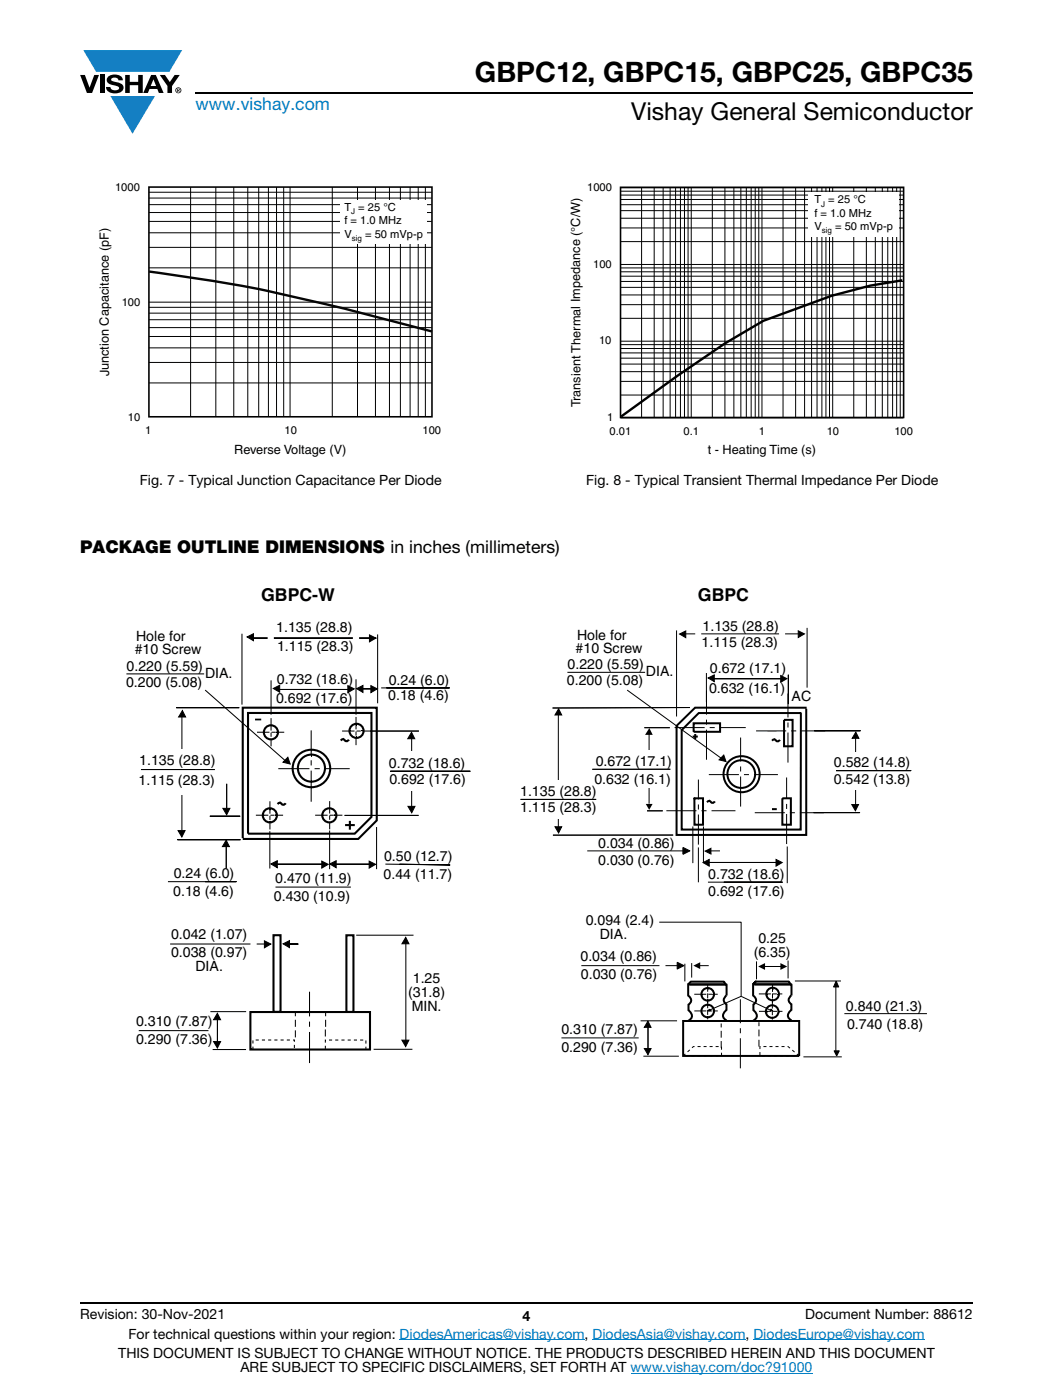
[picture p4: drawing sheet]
<svg xmlns="http://www.w3.org/2000/svg" width="210mm" height="279mm" viewBox="0 0 210 279" stroke-linecap="round" stroke-linejoin="round" font-family="sans-serif">
<g fill="#147fc3">
<path d="M16.6 10h19.7l-2.5 4.3h-1.2h-13.4z"/>
<path d="M22 19.2h8.9l-4.5 7.5z"/>
</g>
<g fill="#000">
<path d="M16 15h.9l1 2.5 .9-2.5h.9l-1.3 3.6h-1.1zM19.9 15h.9v3.6h-.9zM21.6 15.3a2.1 2.1 0 0 1 2.8 .3l.1 .4h-.9a.79 .79 0 0 0-.7-.5 .79 .79 0 0 0-.7 .4l.2 .3 1 .2a1.08 1.08 0 0 1 1.2 1 1.08 1.08 0 0 1-1.1 1.2 1.73 1.73 0 0 1-2.4-1.2h.9a.96 .96 0 0 0 .8 .6 .96 .96 0 0 0 1-.4 1.31 1.31 0 0 0-1.3-.6 1.03 1.03 0 0 1-1-.6 1.03 1.03 0 0 1 .1-1.1zM25 15h.9v1.3h1.7v-1.3h.9v3.6h-.9v-1.6h-1.7v1.6h-.9zM31.9 15h1l1 1.4 .9-1.4h1l-1.5 2.2v1.4h-.9v-1.4z"/>
<path d="M30.6 15.8l.5 1.4h-1zM30.1 15l-1.5 3.6h.9l.3-.8h1.6l.3 .8h.9l-1.5-3.6z"/>
<path d="M35.5 17.8h.2v.2h-.2zM35.3 17.7v.7h.2v-.3l.3 .3-.1-.3 .1-.2v-.2z"/>
<path d="M35.1 18a.46 .46 0 0 1 .9 0 .46 .46 0 0 1-.9 0zM35 18a.6 .6 0 0 0 1.2 0 .6 .6 0 0 0-1.2 0z"/>
</g>
<path d="M39 18.6h155M16 260h178" fill="none" stroke="#000" stroke-width=".36"/>
<path d="M79.7 267.4h36.9M118.2 267.4h30.5M125.8 274h36.2M150.2 267.4h34.2" fill="none" stroke="#007ec4" stroke-width=".2"/>
<path d="M29.7 37.3h56.4v45.9h-56.4z" fill="none" stroke="#000" stroke-width=".32"/>
<g fill="none" stroke="#000" stroke-width=".2">
<path d="M29.7 39.5h56.4M29.7 38.4h56.4M38 37.3v45.9M43 37.3v45.9M46.6 37.3v45.9M49.4 37.3v45.9M51.6 37.3v45.9M53.5 37.3v45.9M55.1 37.3v45.9M56.6 37.3v45.9M57.8 37.3v45.9M66.3 37.3v45.9"/>
<path d="M71.3 37.3v45.9M74.9 37.3v45.9M77.7 37.3v45.9M79.8 37.3v45.9M81.8 37.3v45.9M83.4 37.3v45.9M84.8 37.3v45.9M29.7 53.5h56.4M29.7 49.4h56.4M29.7 46.5h56.4M29.7 44.2h56.4M29.7 40.8h56.4"/>
<path d="M29.7 42.4h56.4M29.7 76.4h56.4M29.7 72.3h56.4M29.7 69.4h56.4M29.7 67.2h56.4M29.7 62.5h56.4M29.7 63.8h56.4M29.7 65.4h56.4M29.7 61.3h56.4M29.7 60.3h56.4"/>
</g>
<path d="M67.9 40h17.2v8.7h-17.2z" fill="#fff"/>
<path d="M29.7 54.2a297.8 297.8 0 0 1 38.9 7.4l17.5 4.6" fill="none" stroke="#050504" stroke-width=".48"/>
<g fill="none" stroke="#000" stroke-width=".2">
<path d="M123.7 38.9h56.5M123.7 39.8h56.5M123.7 38.2h56.5M123.7 37.5h56.5M127.9 37.4v45.9M130.5 37.4v45.9M132.2 37.4v45.9M133.6 37.4v45.9M134.7 37.4v45.9M135.7 37.4v45.9M136.5 37.4v45.9M137.2 37.4v45.9"/>
<path d="M137.8 37.4v45.9M142 37.4v45.9M144.6 37.4v45.9M146.3 37.4v45.9M147.7 37.4v45.9M148.8 37.4v45.9M149.8 37.4v45.9M150.6 37.4v45.9M151.3 37.4v45.9M151.9 37.4v45.9M156.1 37.4v45.9M158.7 37.4v45.9"/>
<path d="M160.4 37.4v45.9M161.8 37.4v45.9M162.9 37.4v45.9M163.9 37.4v45.9M164.7 37.4v45.9M165.4 37.4v45.9M166 37.4v45.9M170.3 37.4v45.9M172.8 37.4v45.9M174.5 37.4v45.9M175.9 37.4v45.9M177 37.4v45.9"/>
<path d="M178 37.4v45.9M178.8 37.4v45.9M179.5 37.4v45.9M123.7 58.9h56.5M123.7 57.4h56.5M123.7 54.2h56.5M123.7 55.1h56.5M123.7 56.2h56.5M123.7 53.5h56.5M123.7 52.8h56.5M123.7 48.2h56.5M123.7 45.5h56.5"/>
<path d="M123.7 43.6h56.5M123.7 42h56.5M123.7 40.9h56.5M123.7 78.8h56.5M123.7 76.1h56.5M123.7 74.2h56.5M123.7 72.7h56.5M123.7 69.6h56.5M123.7 70.4h56.5M123.7 71.5h56.5M123.7 68.8h56.5M123.7 68.1h56.5"/>
<path d="M123.7 63.5h56.5M123.7 60.8h56.5M123.7 83.4h56.5"/>
</g>
<path d="M123.7 37.4h56.5v45.9h-56.5z" fill="none" stroke="#000" stroke-width=".32"/>
<path d="M179.9 55.9l-6.4 1.1-7.6 2-13.7 5-7.6 4.5-9.4 6.4-11.3 8.2" fill="none" stroke="#000" stroke-width=".48"/>
<path d="M161.2 38.5h18.1v8.8h-18.1z" fill="#fff"/>
<path d="M82.1 146.6v14.7" fill="none" stroke="#000" stroke-width=".21"/>
<path d="M79.9 149.9h4.9v7.9h-4.9z" fill="#fff"/>
<path d="M36.3 142.8v22.9" fill="none" stroke="#000" stroke-width=".21"/>
<path d="M34.3 149.5h5v9.1h-5z" fill="#fff"/>
<g fill="none" stroke="#000" stroke-width=".41">
<path d="M49.5 142.3h24.6v20.7l-3.4 3.4h-21.2zM69.6 147.6l-.3 .3a.65 .65 0 0 1-.7-.4h-.3l-.4 .3M48.4 167.3v-26.1h26.7v22.5l-3.7 3.7h-23M57 160.3l-.3 .2a.65 .65 0 0 1-.7-.3h-.3l-.4 .3M68.8 164.7h2M69.8 163.8v1.8M54.5 186.6h1.4v15.3h-1.4zM69.1 186.7h1.4v15.3h-1.4zM49.9 202h23.9v7.5h-23.9z"/>
<circle cx="54" cy="146.2" r="1.41"/>
<circle cx="62.1" cy="153.3" r="2.7"/>
<circle cx="62.1" cy="153.4" r="3.7"/>
<circle cx="71.1" cy="145.9" r="1.41"/>
<circle cx="53.8" cy="162.7" r="1.41"/>
<circle cx="65.7" cy="162.7" r="1.41"/>
</g>
<path d="M50.9 143.6h1.2" fill="none" stroke="#000" stroke-width=".35"/>
<path d="M50.4 209.5v-1.9h8.3v1.9M64.9 209.3v-1.7h8.1v1.7" fill="none" stroke="#000" stroke-width=".21" stroke-dasharray=".6 .6 .6 .6 .6 .6" stroke-linecap="butt"/>
<g fill="#000">
<path d="M49.3 127.1l1.2-.6v1.4zM54.5 137.4l1.3-.6v1.3zM69.4 136.8l1.2 .7-1.2 .7zM71.1 137.4l1.3-.6v1.4zM73.7 126.7l1.3 .6-1.3 .8zM74 136.8l1.2 .7-1.2 .7zM36.4 141.8l.6 1.3h-1.4zM52.6 146.2h.2zM55.1 146.2h.2zM57.4 151.1l.5 1.4-1.5-.4zM58.3 153.4h.1zM62.1 155.8v.4z"/>
<path d="M62.1 150.6v.3zM62.1 157.1v.1zM62.1 149.7v.1zM69.7 145.8h.2zM71.1 147v.2zM71.1 144.6v.2zM72.1 145.8h.2zM82.1 146.2l.6 1.2h-1.4zM35.5 165.8h1.4l-.6 1.2zM45.1 167.7l.6 1.3h-1.3zM44.4 161.3h1.4l-.6 1.3zM52.4 162.7h.2z"/>
<path d="M53.9 163.9v.2zM53.9 161.5v.1zM54.9 162.7h.2zM54 172.4l1.3-.6v1.4zM64.2 171.9l1.2 .6-1.2 .7zM64.2 162.7h.2zM66.7 162.7h.2zM65.8 172.4l1.2-.6v1.4zM73.6 171.9l1.3 .6-1.3 .7zM81.4 160.9h1.3l-.6 1.3zM52.7 187.8l1.3 .6-1.3 .8zM56.5 188.4l1.2-.7v1.4z"/>
<path d="M80.9 187.1l.6 1.2h-1.3zM43.3 202.2l.7 1.3h-1.4zM42.6 207.9h1.4l-.7 1.2zM68.7 201.9h.2zM80.1 207.6h1.4l-.6 1.3z"/>
</g>
<g fill="none" stroke="#000" stroke-width=".2">
<path d="M50.2 127.3h24.8M55.4 137.6h14M71.6 137.5h2.5M76 137.3h13.6M28.1 153.6h14.7M35.2 141.2h12.5M45.2 156.4v4.9M52.6 146.2h.2h-.2M52.8 146.2h-.2h.2M55.1 146.2h.2h-.2M55.3 146.2h-.2h.2M58.4 153.4h-.1h.1"/>
<path d="M62.1 156.2v-.4v.4M62.1 150.9v-.3v.3M62.1 150.6v.3v-.3M62.1 155.8v.4v-.4M62.1 157.2v-.1v.1M62.1 149.8v-.1v.1M62.1 149.7v.1v-.1M62.1 157.1v.1v-.1M69.7 145.8h.2h-.2M69.9 145.8h-.2h.2M71.1 147.2v-.2v.2M71.1 144.8v-.2v.2"/>
<path d="M71.1 144.6v.2v-.2M71.1 147v.2v-.2M72.1 145.8h.2h-.2M72.3 145.8h-.2h.2M73.7 145.9h9.8M77.8 153.9h15.9M170.6 146.9v14.3M33.5 176h13.6M35.4 167.6h12.6M41.9 162.9h5.9M45.1 168.4v4.9M52.4 162.7h.2h-.2"/>
<path d="M52.6 162.7h-.2h.2M53.9 164.1v-.2v.2M53.9 161.6v-.1v.1M53.9 161.5v.1v-.1M53.9 163.9v.2v-.2M54.9 172.5h9.8M54.9 162.7h.2h-.2M55.1 162.7h-.2h.2M64.2 162.7h.2h-.2M64.4 162.7h-.2h.2M66.6 172.5h7.6M66.7 162.7h.2h-.2"/>
<path d="M66.9 162.7h-.2h.2M68.7 162.7h14.8M76.8 172.5h12.9M57 188.4h2.4M43.4 203v4.9M68.9 201.9h-.2h.2"/>
</g>
<g fill="none" stroke="#000" stroke-width=".21">
<path d="M25.2 134.5h15.5M40.9 137.7l15.9 14.1M48.3 126.5v14.1M49.3 127.1l1.2-.6v1.4zM50.2 127.3h24.8h-24.8M54.1 135.8v6.8M54.5 137.4l1.3-.6v1.3zM55.4 137.6h14h-14M69.4 136.8l1.2 .7-1.2 .7zM71 135.6v7M71.1 137.4l1.3-.6v1.4zM71.6 137.5h2.5h-2.5"/>
<path d="M73.7 126.7l1.3 .6-1.3 .8zM74 136.8l1.2 .7-1.2 .7zM75.3 126.6v13.8M76 137.3h13.6h-12.5M28.1 153.6h14.7M36.4 141.8l.6 1.3h-1.4zM45.2 156.4v4.9M47.7 141.2h-12.5h12.5M57.4 151.1l.5 1.4-1.5-.4zM73.7 145.9h9.8M77.8 153.9h15.9h-15.9M82.1 146.2l.6 1.2h-1.4z"/>
<path d="M33.5 176h13.6h-6.2M35.5 165.8h1.4l-.6 1.2zM41.9 162.9h5.9h-5.9M44.4 161.3h1.4l-.6 1.3zM45.1 167.7l.6 1.3h-1.3zM45.1 168.4v4.9M48 167.6h-12.6h12.6M53.8 165.9v7.4M54 172.4l1.3-.6v1.4zM54.9 172.5h9.8h-9.8M54.9 177h15.1M64.2 171.9l1.2 .6-1.2 .7z"/>
<path d="M65.7 165.8v7.7M65.8 172.4l1.2-.6v1.4zM66.6 172.5h7.6h-7.6M68.7 162.7h14.8M73.6 171.9l1.3 .6-1.3 .7zM75.1 165v8.5M76.8 172.5l12.9 .1-10-.1M81.4 160.9h1.3l-.6 1.3zM33.9 188.4h19.7M52.7 187.8l1.3 .6-1.3 .8zM56.5 188.4l1.2-.7v1.4zM57 188.4h2.4h-2.4"/>
<path d="M71 186.6h11.5M80.9 187.1l.6 1.2h-1.3zM80.9 187.5v20.4M27.7 205.7h13.9M42 201.9h7.1M42.4 209.5h6.7M42.6 207.9h1.4l-.7 1.2zM43.3 202.2l.7 1.3h-1.4zM43.4 203v4.9M58.9 202v.8M58.9 203.5v1.4M58.9 205.6v1.4"/>
<path d="M64.9 205.5v1.4M64.9 202v.8M64.9 203.5v1.4M74.5 209.4h7.7M80.1 207.6h1.4l-.6 1.3z"/>
</g>
<path d="M51.2 146.1h5.5M53.8 159.9v5.6M54.1 143.3v5.6M65.7 159.9v5.6M68.2 145.9h5.4M71 143.1v5.6M51 162.7h5.5M62.8 162.7h5.5" fill="none" stroke="#000" stroke-width=".21" stroke-dasharray="2.5 .4 .8 .4 2.5 2.5 .4 .8 .4 2.5" stroke-linecap="butt"/>
<path d="M55.5 153.4h14.2M62.1 160v-14.2M61.7 212.2v-14.3" fill="none" stroke="#000" stroke-width=".21" stroke-dasharray="6.2 1 1 1 6.2 6.2 1 1 1 6.2" stroke-linecap="butt"/>
<path d="M54 124.3v5.5M71 124.5v5.4M50.6 186v5.4" fill="none" stroke="#fff" stroke-width="1.2" stroke-linecap="butt"/>
<path d="M165.7 150.2h11.6v7.5h-11.6z" fill="#fff"/>
<path d="M129.4 146.2v14.2" fill="none" stroke="#000" stroke-width=".2"/>
<path d="M117.8 149.8h16.6v7.5h-16.6z" fill="#fff"/>
<path d="M111.3 142.4v23.3" fill="none" stroke="#000" stroke-width=".2"/>
<path d="M106.6 155.8h9.5v7.6h-9.5z" fill="#fff"/>
<g fill="#000">
<path d="M135.5 126.5l1.2-.6v1.4zM141.2 135.3l1.2-.6v1.3zM155.7 134.8l1.2 .6-1.2 .8zM159.2 125.9l1.2 .6-1.2 .7zM111.4 141.5l.6 1.2h-1.3zM129.5 145.3l.7 1.4h-1.6zM144.3 150.7l.5 1.3-1.4-.4zM153.1 145.9h1.7zM170.7 146.1l.6 1.2h-1.4zM110.7 165h1.3l-.6 1.2zM128.8 160.4h1.3l-.6 1.2zM136.2 169.1l1.4 .7-1.4 .7z"/>
<path d="M136.2 169.1v1.4zM140.5 169.8l1.4 .7zM140.2 172.1l1.2-.6v1.4zM140.5 169.8l1.4-.7v1.4zM154.7 171.5l1.3 .6-1.3 .8zM169.9 160.6h1.3l-.6 1.2zM135 192l1.4 .7-1.4 .7zM138.3 192.7l1.3-.7v1.4zM141.2 199.5v.2zM142.2 198.5h.2zM142.2 198.5h.1zM150.7 195.9l-.5 .6z"/>
<path d="M151.2 192.9l1.4-.7v1.4zM152.9 198.5h.2zM154.1 199.5v.2zM154.1 197.3v.2zM155.1 198.5h.2zM155.6 192.2l1.4 .7-1.4 .7zM166.7 195.8l.5 1.2h-1zM129.2 203.8l.6 1.2h-1.3zM128.5 209.3h1.3l-.6 1.2zM141.2 202.9v.2zM141.2 200.5v.2zM141.2 201.7l.3-.3 .2 .3z"/>
<path d="M152.9 201.9h.2zM153.7 201.4l.4 .3h-.5zM155.3 201.9h.1zM155.3 201.9h.2zM166.3 209.7h1.1l-.6 1z"/>
</g>
<g fill="none" stroke="#000" stroke-width=".2">
<path d="M125.1 137.7l18.7 13.6M134.9 125.8v17.2M135.5 126.5l1.2-.6v1.4zM136.6 126.5h22.9M140.9 134.3v5.8M141.2 135.3l1.2-.6v1.3zM142.2 135.5h13.5h-13.5M142.2 135.5h13.5M155.7 134.8l1.2 .6-1.2 .8zM157.2 134.7v5.7v-5.7M157.2 134.7v5.7M159.2 125.9l1.2 .6-1.2 .7z"/>
<path d="M160.9 125.3v11.9M103.8 159.5h15.1M110.2 141.2h27.4M111.4 141.5l.6 1.2h-1.3zM118.1 153.5h15.6M128.5 145.2h5.1M144.3 150.7l.5 1.3-1.4-.4zM162.4 145.8h9.1h-9.1M162.4 145.8h9.1M166.7 153.8h14.9h-14.9M166.7 153.8h14.9M170.7 146.1l.6 1.2h-1.4z"/>
<path d="M110.3 166.7h23.9M110.7 165h1.3l-.6 1.2zM117.1 169.8h19.6M129 161.8h3.2M136.2 169.1l1.4 .7-1.4 .7zM138.2 164.9v7.4M139.3 169.1v7M140.2 172.1l1.2-.6v1.4zM140.3 164.9v7.4M140.8 169.8h2.8M141.2 172.1h13.6h-13.6M141.2 172.1h13.6"/>
<path d="M144.3 176.1h11.7h-14.8h14.8M154.7 171.5l1.3 .6-1.3 .8zM157 168.9v7.4M162.2 162.2h9.2h-9.2M162.2 162.2h9.2M169.9 160.6h1.3l-.6 1.2zM115.9 192.7h19.6M131.5 184h16.3v14.8l-6.6 2.9M135 192l1.4 .7-1.4 .7zM136.6 192.3v3.6M137.9 192.2v2.9M138.6 192.7h2.7"/>
<path d="M140 198.5h.1M141.2 199.7v-.2v.2M141.2 197.3h.1M141.2 199.5v.2v-.2M142.2 198.5h.2h-.2M142.3 198.5h-.1h.1M147.8 198.8l6.1 2.9M150.9 191.9v3.5M151.4 192.9h4.9M152.9 198.5h.2h-.2M153.1 198.5h-.2h.2M154.1 199.7v-.2v.2"/>
<path d="M154.1 197.5v-.2v.2M154.1 197.3v.2v-.2M154.1 199.5v.2v-.2M155.1 198.5h.2h-.2M155.3 198.5h-.2h.2M157.2 191.7v3.6M158.5 195.8h9.2M166.7 196.5v13.8M166.7 195.8l.5 1.2h-1zM112 207.1h15.4M127.7 203.7h7.3M128.3 210.8h7.1"/>
<path d="M128.5 209.3h1.3l-.6 1.2zM129.2 203.8l.6 1.2h-1.3zM129.2 204.5v4.7M141.2 201.7l.3-.3 .2 .3zM141.2 203.1v-.2v.2M141.2 200.7v-.2v.2M141.2 200.5v.2v-.2M141.2 202.9v.2v-.2M143.8 204.3v.7M143.8 205.7v1.4M143.8 207.8v1.3M151.3 204v.8"/>
<path d="M151.3 205.5v1.3M151.3 207.5v1.4M152.9 201.9h.2h-.2M153.1 201.9h-.2h.2M153.7 201.4l.4 .3h-.5zM155.3 201.9h.1h-.1M155.5 201.9h-.2h.2M160.2 210.9h7.7M166.3 209.7h1.1l-.6 1zM168.4 202.3h16.4"/>
</g>
<g fill="none" stroke="#000" stroke-width=".4">
<path d="M138.1 147h1M138.3 144.3h5.3v1.7h-5.3zM138.5 159.2v5.4h1.7v-5.3h-1.9M138.6 146.5v1M142.6 159.9l-.5 .3-.5-.4h-.3l-.3 .3M155.5 147.7l-.5 .3-.5-.4-.2-.1-.3 .3M156 159.3h1.7v5.3h-1.7zM156.3 143.7h1.8v5.2h-1.8zM159.7 142.2v23.4h-23.8v-19.9l3.4-3.4h20.4M160.9 141.2h-22.3l-3.7 3.7v21.7h25.9v-25.1M153.9 161.5h1M137.1 198.6l.1 .1a1.12 1.12 0 0 1 .5 1.3l-.4 .5v1.1l.1 .1a1.21 1.21 0 0 1 .4 1.5l-.5 .5"/>
<path d="M137.2 196.5l.5-.6h6.7l.3 .6h-7.5v2.2M137.6 196.5h7.3v2.2h-.1a1.01 1.01 0 0 0-.4 1.3l.5 .4v1.2l-.1 .1a1.21 1.21 0 0 0-.5 1.5l.6 .5M150.1 198.6l.1 .1a1.12 1.12 0 0 1 .5 1.3l-.5 .5v1.1l.1 .1a1.21 1.21 0 0 1 .5 1.5l-.6 .5M150.2 196.5l.5-.6-.5 .6M150.5 196.5h7.3v2.2M150.7 195.9h6.6l.4 .5h-7.5v2.3M157.8 198.6l-.1 .1a1.01 1.01 0 0 0-.3 1.3l.4 .4v1.1l-.1 .1a1.21 1.21 0 0 0-.4 1.6l.5 .4M136.2 203.8h23.2v6.9h-23.2z"/>
<circle cx="147.8" cy="154.5" r="2.76"/>
<circle cx="147.9" cy="154.5" r="3.6"/>
<circle cx="141.1" cy="198.4" r="1.26"/>
<circle cx="154.1" cy="198.4" r="1.26"/>
<circle cx="141.1" cy="201.8" r="1.26"/>
<circle cx="154" cy="201.9" r="1.26"/>
</g>
<path d="M136.2 210.7l2.1-1.8h5.6v1.8h-7.7M159.4 210.7l-2.2-1.8h-5.7v1.8h7.9" fill="none" stroke="#000" stroke-width=".2" stroke-dasharray=".6 .6 .6 .6 .6 .6" stroke-linecap="butt"/>
<path d="M139.2 123.9v5.3M156 124.1v5.3" fill="none" stroke="#fff" stroke-width="1.2" stroke-linecap="butt"/>
<path d="M134.5 145.2h14.2M140.9 151.6v-13.8M141.3 154.6h13.8M150.8 145.9h13.7M157.1 152.2v-13.8M132.9 161.8h13.8M139.3 168.6v-13M147.7 161v-13.8M150.5 162.2h13.8M156.9 168.4v-13.2M147.6 213.2v-13.8" fill="none" stroke="#000" stroke-width=".2" stroke-dasharray="6 1 1 1 6 6 1 1 1 6" stroke-linecap="butt"/>
<path d="M138.4 198.4h4.7M151.3 198.4h4.7M138.5 201.8h4.6M151.3 201.8h4.7" fill="none" stroke="#000" stroke-width=".2" stroke-dasharray="2.4 .4 .8 .4 2.4 2.4 .4 .8 .4 2.4" stroke-linecap="butt"/>
<path d="M141.1 199.8v3.6M141.1 196.5v3.6M154 199.9v3.6M154.1 196.6l-.1 3.6" fill="none" stroke="#000" stroke-width=".2" stroke-dasharray="1.4 .3 1 .3 1.4 1.4 .3 1 .3 1.4" stroke-linecap="butt"/>
<path d="M132.1 191.7v3.1" fill="none" stroke="#fff" stroke-width="1.2" stroke-dasharray="1.4 .3 1 .3 1.4 1.4 .3 1 .3 1.4" stroke-linecap="butt"/>
<path d="M113.1 134.2h15.5" fill="none" stroke="#000" stroke-width=".21"/>
<text font-size="5.6" x="94.7" y="16.4">GBPC12, GBPC15, GBPC25, GBPC35</text>
<text font-size="4.9" x="125.9" y="23.9">Vishay General Semiconductor</text>
<text font-size="3.5" fill="#007ec4" x="39" y="22">www.vishay.com</text>
<g font-size="3.5">
<text x="16" y="110.3">PACKAGE OUTLINE DIMENSIONS in inches (millimeters)</text>
<text x="52.1" y="119.9">GBPC-W</text>
<text x="139.2" y="119.9">GBPC</text>
</g>
<g font-size="2.8">
<text x="27.9" y="96.8">Fig. 7 - Typical Junction Capacitance Per Diode</text>
<text x="116.9" y="96.8">Fig. 8 - Typical Transient Thermal Impedance Per Diode</text>
<text x="140.1" y="125.9">1.135 (28.8)</text>
<text x="26.9" y="130.6">#10 Screw</text>
<text x="27.1" y="128">Hole for</text>
<text x="55.1" y="126.1">1.135 (28.8)</text>
<text x="55.3" y="130">1.115 (28.3)</text>
<text x="114.8" y="130.2">#10 Screw</text>
<text x="115.1" y="127.6">Hole for</text>
<text x="139.9" y="129.2">1.115 (28.3)</text>
<text x="25.1" y="137.1">0.200 (5.08)</text>
<text x="25.2" y="133.8">0.220 (5.59)</text>
<text x="40.9" y="135.3">DIA.</text>
<text x="55.2" y="136.4">0.732 (18.6)</text>
<text x="77.5" y="136.6">0.24 (6.0)</text>
<text x="113.1" y="136.8">0.200 (5.08)</text>
<text x="113.2" y="133.5">0.220 (5.59)</text>
<text x="128.8" y="135">DIA.</text>
<text x="141.6" y="134.3">0.672 (17.1)</text>
<text x="55.1" y="140.2">0.692 (17.6)</text>
<text x="77.4" y="139.7">0.18 (4.6)</text>
<text x="141.4" y="138.3">0.632 (16.1)</text>
<text x="157.9" y="139.9">AC</text>
<text x="27.8" y="152.6">1.135 (28.8)</text>
<text x="77.6" y="153.3">0.732 (18.6)</text>
<text x="118.8" y="152.9">0.672 (17.1)</text>
<text x="166.3" y="153.1">0.582 (14.8)</text>
<text x="27.6" y="156.6">1.115 (28.3)</text>
<text x="77.7" y="156.5">0.692 (17.6)</text>
<text x="103.7" y="158.8">1.135 (28.8)</text>
<text x="118.5" y="156.4">0.632 (16.1)</text>
<text x="166.3" y="156.5">0.542 (13.8)</text>
<text x="103.7" y="162.1">1.115 (28.3)</text>
<text x="76.6" y="171.8">0.50 (12.7)</text>
<text x="119.3" y="169.3">0.034 (0.86)</text>
<text x="119.3" y="172.6">0.030 (0.76)</text>
<text x="34.6" y="178.8">0.18 (4.6)</text>
<text x="34.6" y="175.3">0.24 (6.0)</text>
<text x="54.6" y="179.9">0.430 (10.9)</text>
<text x="54.9" y="176.3">0.470 (11.9)</text>
<text x="76.5" y="175.4">0.44 (11.7)</text>
<text x="141.2" y="175.4">0.732 (18.6)</text>
<text x="141.2" y="178.8">0.692 (17.6)</text>
<text x="116.8" y="184.6">0.094 (2.4)</text>
<text x="34.1" y="187.4">0.042 (1.07)</text>
<text x="34.1" y="191">0.038 (0.97)</text>
<text x="115.8" y="191.8">0.034 (0.86)</text>
<text x="119.6" y="187.5">DIA.</text>
<text x="150.3" y="191">(6.35)</text>
<text x="151.2" y="188.2">0.25</text>
<text x="39" y="193.8">DIA.</text>
<text x="82.3" y="196.1">1.25</text>
<text x="115.8" y="195.3">0.030 (0.76)</text>
<text x="81.4" y="198.9">(31.8)</text>
<text x="82.1" y="201.7">MIN.</text>
<text x="168.7" y="201.7">0.840 (21.3)</text>
<text x="27.1" y="208.3">0.290 (7.36)</text>
<text x="27.1" y="204.8">0.310 (7.87)</text>
<text x="112" y="206.3">0.310 (7.87)</text>
<text x="168.9" y="205.4">0.740 (18.8)</text>
<text x="112" y="210">0.290 (7.36)</text>
<text x="16" y="263.3">Revision: 30-Nov-2021</text>
<text x="104.2" y="263.6">4</text>
<text x="160.6" y="263.3">Document Number: 88612</text>
<text x="25.6" y="267.1">For technical questions within your region: DiodesAmericas@vishay.com, DiodesAsia@vishay.com, DiodesEurope@vishay.com</text>
<text x="23.6" y="271">THIS DOCUMENT IS SUBJECT TO CHANGE WITHOUT NOTICE. THE PRODUCTS DESCRIBED HEREIN AND THIS DOCUMENT</text>
<text x="48" y="273.8">ARE SUBJECT TO SPECIFIC DISCLAIMERS, SET FORTH AT www.vishay.com/doc?91000</text>
</g>
<g font-size="2.5">
<text x="21.7" y="75.1" transform="rotate(-90 21.7 75.1)">Junction Capacitance (pF)</text>
<text x="115.8" y="81.3" transform="rotate(-90 115.8 81.3)">Transient Thermal Impedance (°C/W)</text>
<text x="46.7" y="90.6">Reverse Voltage (V)</text>
<text x="141.1" y="90.6">t - Heating Time (s)</text>
</g>
<g font-size="2.2">
<text x="23" y="38.1">1000</text>
<text x="117.1" y="38.1">1000</text>
<text x="162.4" y="40.6">T</text>
<text x="165.2" y="40.6">= 25 °C</text>
<text x="68.7" y="42.1">T</text>
<text x="68.7" y="44.7">f = 1.0 MHz</text>
<text x="68.7" y="47.4">V</text>
<text x="71.4" y="42.1">= 25 °C</text>
<text x="72.8" y="47.4">= 50 mVp-p</text>
<text x="162.4" y="43.3">f = 1.0 MHz</text>
<text x="162.4" y="45.9">V</text>
<text x="166.5" y="45.9">= 50 mVp-p</text>
<text x="118.3" y="53.4">100</text>
<text x="24.3" y="61.1">100</text>
<text x="119.4" y="68.7">10</text>
<text x="25.5" y="84.1">10</text>
<text x="29" y="86.6">1</text>
<text x="56.7" y="86.6">10</text>
<text x="84.3" y="86.6">100</text>
<text x="121.1" y="84.1">1</text>
<text x="121.5" y="86.7">0.01</text>
<text x="136.3" y="86.7">0.1</text>
<text x="151.3" y="86.7">1</text>
<text x="164.9" y="86.7">10</text>
<text x="178.4" y="86.7">100</text>
</g>
<g font-size="1.6">
<text x="163.8" y="41.2">J</text>
<text x="70" y="42.7">J</text>
<text x="163.9" y="46.6">sig</text>
<text x="70.2" y="48">sig</text>
</g>
</svg>
